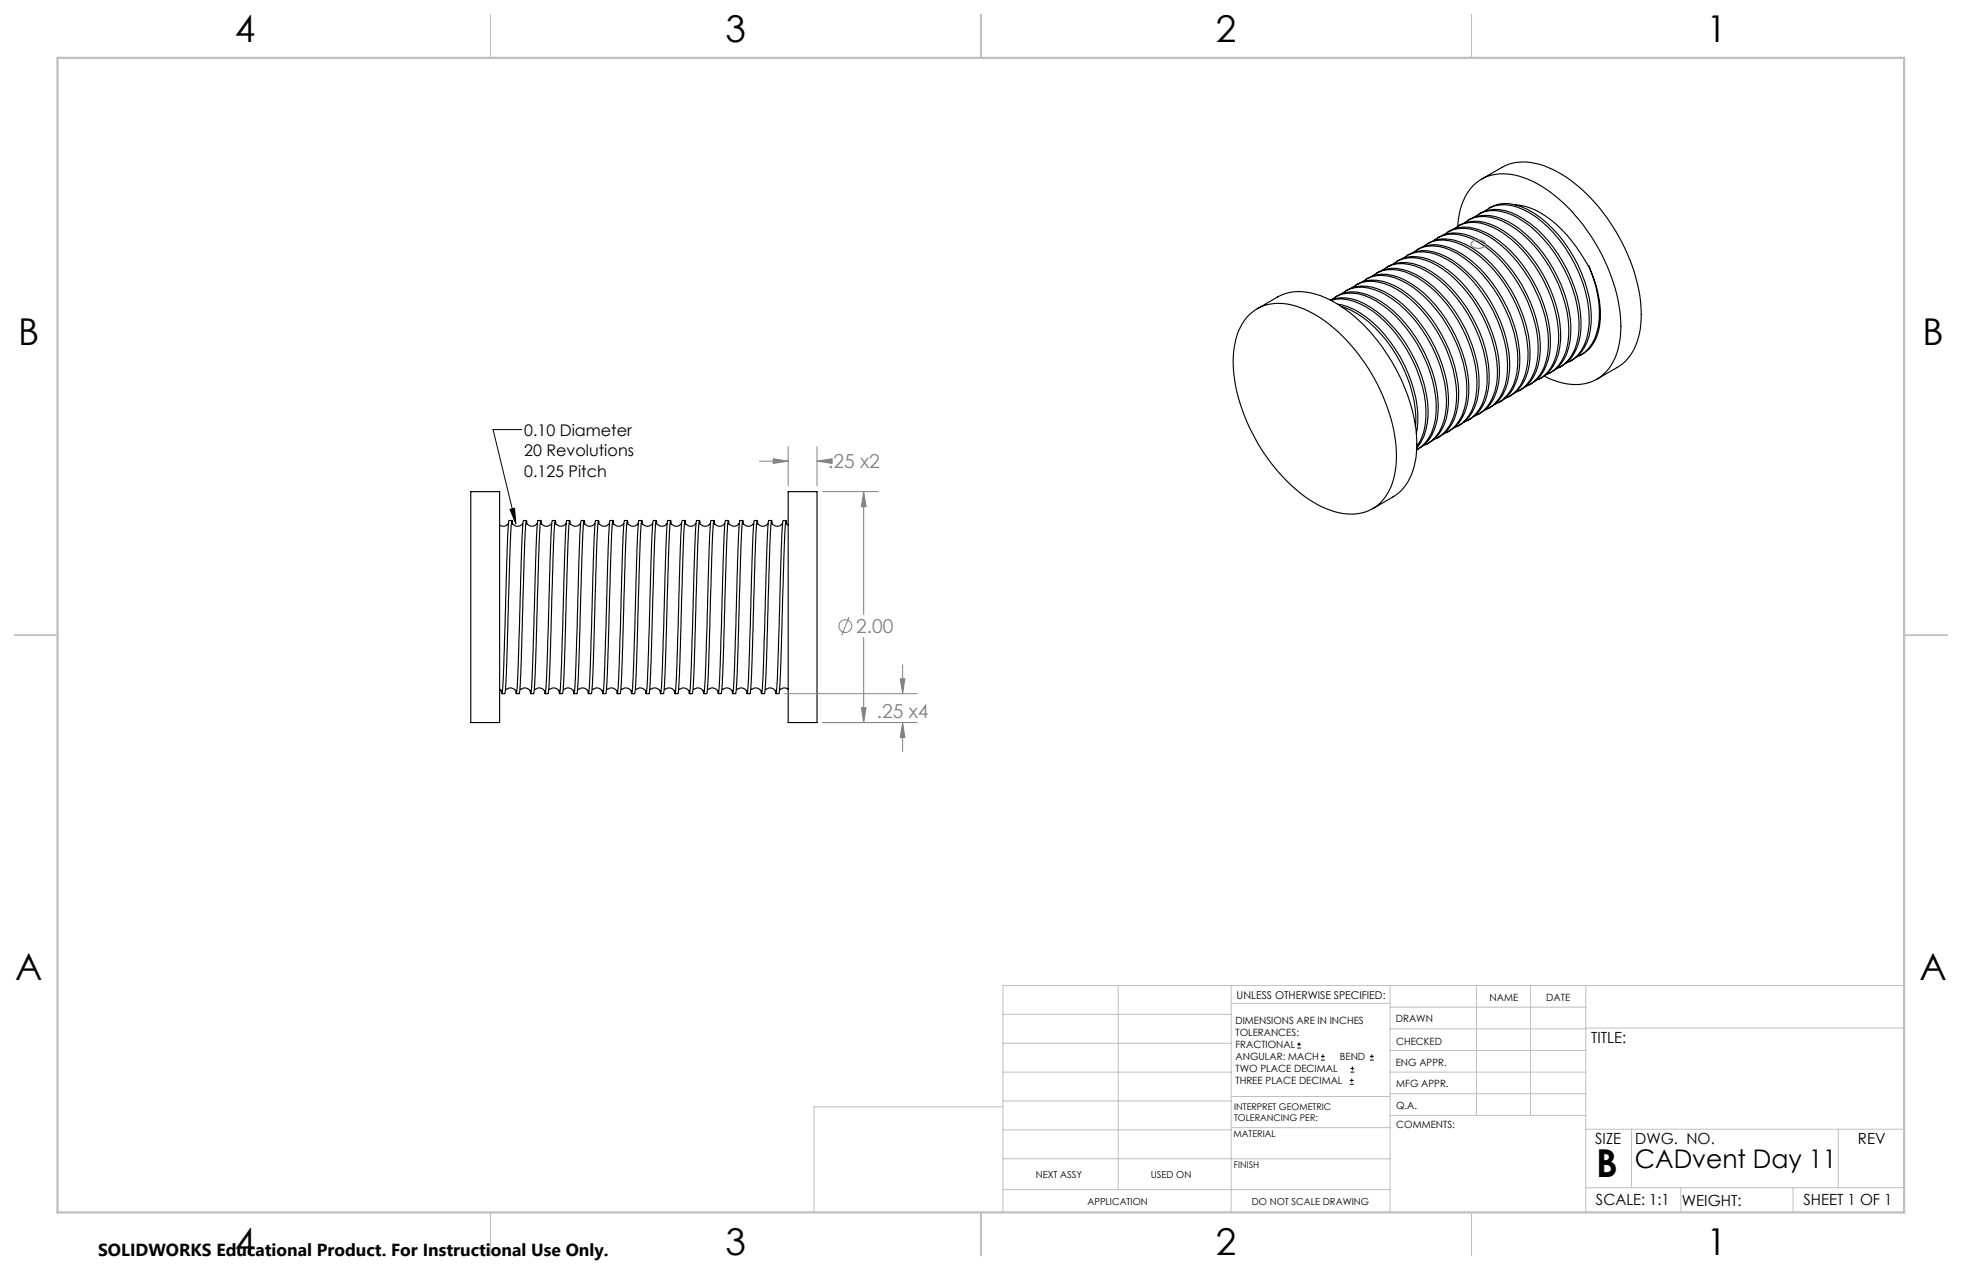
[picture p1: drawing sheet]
<svg xmlns="http://www.w3.org/2000/svg" width="432mm" height="279mm" viewBox="0 0 432 279" stroke-linecap="round" stroke-linejoin="round" font-family="sans-serif">
<g fill="none" stroke="#000" stroke-width=".25">
<path d="M326.1 39.4l4.5-2.6a11.2 11.2 0 0 1 10.3 .1 33.6 33.6 0 0 1 14.9 14.3 34.5 34.5 0 0 1 5.2 21.2 11.2 11.2 0 0 1-5 8.4l-4.5 2.6M303.4 59.9l-.5 .2M303.4 59.9a7.4 7.4 0 0 1 6.7-.2 24.1 24.1 0 0 1 11.5 11 26.7 26.7 0 0 1 3.7 16 8.9 8.9 0 0 1-4.4 7.1M304.3 59.4a6.8 6.8 0 0 1 7.1-.9 22.5 22.5 0 0 1 10.5 8.9 28.6 28.6 0 0 1 5.4 16.9 9.8 9.8 0 0 1-4.3 8.2l-.9 .4M305.2 58.8a8.3 8.3 0 0 1 8.5 .2 28.7 28.7 0 0 1 12.6 15.8 20.4 20.4 0 0 1 .5 13.4 8.1 8.1 0 0 1-3.3 4M306.6 58.1a6.9 6.9 0 0 1 7.1-.9 23.1 23.1 0 0 1 11.6 10.6 26.6 26.6 0 0 1 4.1 16.8 8.7 8.7 0 0 1-5 7M307.4 57.5a8.2 8.2 0 0 1 8.5 .2 28.3 28.3 0 0 1 12.6 15.9 19.7 19.7 0 0 1 .6 13.3 7.7 7.7 0 0 1-3.8 4.3M308.8 56.8a7 7 0 0 1 7.1-.9 23.4 23.4 0 0 1 11.7 10.6 26.3 26.3 0 0 1 4 16.8 8.5 8.5 0 0 1-5 7M310.1 56l-.5 .2M310.1 56a7.4 7.4 0 0 1 6.7-.2 24.5 24.5 0 0 1 11.5 11 26.5 26.5 0 0 1 3.8 16 8.8 8.8 0 0 1-4.1 6.8M311 55.6a7.6 7.6 0 0 1 8.5-.4 27.8 27.8 0 0 1 12.7 15 21.6 21.6 0 0 1 1.3 13.3 7.9 7.9 0 0 1-4.6 5.5M311.9 54.9a7.4 7.4 0 0 1 7.2-.4 25.6 25.6 0 0 1 12.4 12.8 24 24 0 0 1 2.5 15.7 8.3 8.3 0 0 1-4.2 5.6"/>
<path d="M313.3 54.3a6.8 6.8 0 0 1 7.1-1 23 23 0 0 1 11.6 10.6 28 28 0 0 1 4.3 15.3 10 10 0 0 1-4.3 8.1l-.9 .4M314.6 53.4l-.5 .2M314.6 53.4a7.5 7.5 0 0 1 6.7-.2 23.2 23.2 0 0 1 10.5 9.3 27.3 27.3 0 0 1 4.8 17.7 9.1 9.1 0 0 1-4.1 6.8M315.5 53a7 7 0 0 1 7.2-1 22.1 22.1 0 0 1 10.5 8.9 28.6 28.6 0 0 1 5.3 17 9.8 9.8 0 0 1-4.2 8.1l-1 .4M316.8 52.1a8.1 8.1 0 0 1 8.1 .4 29.2 29.2 0 0 1 13.6 19.6 14.8 14.8 0 0 1-1.6 11.8l-.7 .7-1.4 1.1M316.8 52.1l-.4 .2M317.8 51.6a7.6 7.6 0 0 1 8.4-.3 25.8 25.8 0 0 1 11.3 11.8 25.6 25.6 0 0 1 3.1 15 8.7 8.7 0 0 1-5 7M318.6 51a7.4 7.4 0 0 1 7.2-.3 24.1 24.1 0 0 1 11.5 10.9 26.3 26.3 0 0 1 3.8 16 8.6 8.6 0 0 1-4.6 7.1M320 50.4a6.8 6.8 0 0 1 7.1-.9 23 23 0 0 1 11.7 10.5 28 28 0 0 1 4.2 15.3 9.9 9.9 0 0 1-4.2 8.1l-1 .4M320.9 49.8a13 13 0 0 1 4-9.6 10.5 10.5 0 0 1 10.5-1.1 31.5 31.5 0 0 1 14.4 12.4 37.5 37.5 0 0 1 6.9 21.4 12.7 12.7 0 0 1-4.7 10.2 10.7 10.7 0 0 1-9.9 .6l-2.3-1M320.9 49.7a8.2 8.2 0 0 1 8.5 .3 28.4 28.4 0 0 1 12.6 15.8 19.8 19.8 0 0 1 .5 13.3 8 8 0 0 1-3.7 4.3M322.3 49.1a6.8 6.8 0 0 1 7.1-.9 23 23 0 0 1 11.6 10.5 26.5 26.5 0 0 1 4.1 16.9 8.7 8.7 0 0 1-5 6.9"/>
<path d="M323.1 48.4a8.3 8.3 0 0 1 8.6 .2 28.3 28.3 0 0 1 11.9 14.1 22 22 0 0 1 1.6 13.8 8.2 8.2 0 0 1-3.7 5.3M324.5 47.8a6.9 6.9 0 0 1 7.1-1 22.5 22.5 0 0 1 10.6 8.9 28.6 28.6 0 0 1 5.3 17 9.8 9.8 0 0 1-4.2 8.1l-1 .4M325.8 46.9a7.9 7.9 0 0 1 8.1 .5 28 28 0 0 1 12.6 15.8 19.7 19.7 0 0 1 .5 13.4 7.3 7.3 0 0 1-3.3 3.9M325.8 46.9l-.4 .3M326.7 46.5a7.7 7.7 0 0 1 8.5-.4 25.7 25.7 0 0 1 11.3 11.9 25.8 25.8 0 0 1 3 15 8.5 8.5 0 0 1-4.9 6.9M328 45.6l-.4 .3M328.1 45.6a7.4 7.4 0 0 1 6.7-.1 24.1 24.1 0 0 1 11.5 10.9 26.7 26.7 0 0 1 3.7 16 8.9 8.9 0 0 1-4.5 7.1M333.6 45.1a14.6 14.6 0 0 1 8.9 4.2 45.9 45.9 0 0 1 7.2 9.3M349.7 58.6a24.9 24.9 0 0 1 2.1 13.1 8.5 8.5 0 0 1-5 6.9M349.7 58.6a22.3 22.3 0 0 1 2.1 14.2 8 8 0 0 1-4 5.4M274.4 69.8a9.8 9.8 0 0 1 10.7-2.5 30 30 0 0 1 14.6 11.6 38.9 38.9 0 0 1 7.6 21.4 13.9 13.9 0 0 1-4.1 10.9 10.5 10.5 0 0 1-10.5 1 30.6 30.6 0 0 1-13.7-11.3 38.9 38.9 0 0 1-7.6-21.3 15 15 0 0 1 3-9.8zM276.7 67.9l4.5-2.6a11.2 11.2 0 0 1 10.3 .1 34.5 34.5 0 0 1 15.6 15.5 34 34 0 0 1 4.5 20 11.2 11.2 0 0 1-5 8.4l-4.5 2.6"/>
<path d="M292.8 66a8.7 8.7 0 0 1 7.4 .8 28.4 28.4 0 0 1 12.6 15.8 19.7 19.7 0 0 1 .6 13.4l-.6 1.2-1 1.3M292.9 66.1a8.4 8.4 0 0 1 6.4 .8 25.5 25.5 0 0 1 11.3 11.8 25.6 25.6 0 0 1 3 15 9.9 9.9 0 0 1-1.8 4.5M293.1 65.9a7.5 7.5 0 0 1 8.5-.4 27.7 27.7 0 0 1 12.7 15.1 21.6 21.6 0 0 1 1.2 13.3 8.1 8.1 0 0 1-3.8 5.1M293.9 65.3a7.4 7.4 0 0 1 7.2-.4 24.1 24.1 0 0 1 11.5 11 26.4 26.4 0 0 1 3.8 16 8.8 8.8 0 0 1-4.5 7.1M294.4 66.9a17.7 17.7 0 0 1 10.3 6.7 30.1 30.1 0 0 1 7.3 19.3l-.3 2.4M295.2 67.5a20.3 20.3 0 0 1 9.9 7.4 28.4 28.4 0 0 1 6.4 18.9M295.3 64.6a6.8 6.8 0 0 1 7.1-.9 23 23 0 0 1 11.7 10.6 28 28 0 0 1 4.2 15.2 10 10 0 0 1-4.2 8.2l-1 .4M296.6 63.7l-.4 .3M296.7 63.7a8.2 8.2 0 0 1 8 .5 28.4 28.4 0 0 1 12.6 15.8 19.9 19.9 0 0 1 .6 13.4 8.1 8.1 0 0 1-3.8 4.2M297.6 63.3a6.8 6.8 0 0 1 7.1-.9 22.5 22.5 0 0 1 10.5 8.9 28.6 28.6 0 0 1 5.3 17 9.1 9.1 0 0 1-5.1 8.5M298.9 62.5a8.1 8.1 0 0 1 8.1 .4 28.3 28.3 0 0 1 11.9 14 22 22 0 0 1 1.6 13.8 7.9 7.9 0 0 1-3.7 5.4M298.9 62.4l-.5 .3"/>
<path d="M299.8 62a6.9 6.9 0 0 1 7.2-.9 23.5 23.5 0 0 1 11.6 10.6 26.1 26.1 0 0 1 4 16.8 8.7 8.7 0 0 1-5 7M301.1 61.2a7.5 7.5 0 0 1 6.7-.2 25.9 25.9 0 0 1 12.5 12.8 24.1 24.1 0 0 1 2.5 15.7 7.9 7.9 0 0 1-3.8 5.3M301.1 61.1l-.4 .3M302 60.7a7.6 7.6 0 0 1 8.6-.3 27.4 27.4 0 0 1 12.7 15 22 22 0 0 1 1.2 13.3 7.8 7.8 0 0 1-4.6 5.5M316.8 96.1l-.5 .2M319.1 94.8l-.5 .2M323.5 92.2l-.4 .3M328 89.6l-.4 .3M332.5 87l-.4 .3M334.8 85.7l-.5 .3M341.5 81.8l-.5 .3M343.7 80.5l-.4 .3"/>
<path d="M103.6 108.2h6.4v50.8h-6.4zM111.8 115.3v-.1a1.24 1.24 0 0 1-1.8 .3M112 114.5a399.5 399.5 0 0 0-.9 24.9l-.3 9.6-.3 3.6-.2-.7M112 114.5h.7M112.8 115.4l-.1-.9a426.9 426.9 0 0 0-1 27.4l-.4 8.5-.2 2.2M115 115.3v-.1a1.32 1.32 0 0 1-2 .2M115.2 114.5a399.5 399.5 0 0 0-.9 24.9l-.4 9.6-.3 3.6-.1-.7M115.2 114.5h.7M116 115.4l-.1-.9a426.9 426.9 0 0 0-1.1 27.4l-.3 8.5-.2 2.2M118.2 115.3v-.1a1.32 1.32 0 0 1-2 .2h-.1M118.4 114.5a399.5 399.5 0 0 0-1 24.9l-.3 9.6-.3 3.6-.1-.7M118.4 114.5h.6"/>
<path d="M119.2 115.4l-.2-.9a426.9 426.9 0 0 0-1 27.4l-.3 8.5-.3 2.2M121.4 115.3v-.1a1.32 1.32 0 0 1-2.1 .2M121.6 114.5a399.5 399.5 0 0 0-1 24.9l-.3 9.6-.3 3.6-.2-.7M121.6 114.5h.6M122.3 115.4l-.1-.9a426.9 426.9 0 0 0-1 27.4l-.3 8.5-.3 2.2M124.5 115.3v-.1a1.32 1.32 0 0 1-2 .2M124.7 114.5a399.5 399.5 0 0 0-.9 24.9l-.3 9.6-.3 3.6-.2-.7M124.7 114.5h.7M125.5 115.4l-.1-.9a426.9 426.9 0 0 0-1 27.4l-.4 8.5-.2 2.2M127.7 115.3v-.1a1.32 1.32 0 0 1-2 .2M127.9 114.5a399.5 399.5 0 0 0-.9 24.9l-.4 9.6-.3 3.6-.1-.7M127.9 114.5h.7"/>
<path d="M128.7 115.4l-.1-.9a426.9 426.9 0 0 0-1.1 27.4l-.3 8.5-.2 2.2M130.9 115.3v-.1a1.32 1.32 0 0 1-2 .2h-.1M131.1 114.5a399.5 399.5 0 0 0-1 24.9l-.3 9.6-.3 3.6-.1-.7M131.1 114.5h.6M131.9 115.4l-.2-.9a426.9 426.9 0 0 0-1 27.4l-.3 8.5-.3 2.2M134.1 115.3v-.1a1.32 1.32 0 0 1-2.1 .2M134.3 114.5a399.5 399.5 0 0 0-1 24.9l-.3 9.6-.3 3.6-.2-.7M134.3 114.5h.6M135 115.4l-.1-.9a426.9 426.9 0 0 0-1 27.4l-.3 8.5-.3 2.2M137.2 115.3v-.1a1.32 1.32 0 0 1-2 .2M137.4 114.5a399.5 399.5 0 0 0-.9 24.9l-.3 9.6-.3 3.6-.2-.7M137.4 114.5h.7"/>
<path d="M138.2 115.4l-.1-.9a426.9 426.9 0 0 0-1 27.4l-.4 8.5-.2 2.2M140.4 115.3v-.1a1.32 1.32 0 0 1-2 .2M140.6 114.5a399.5 399.5 0 0 0-.9 24.9l-.4 9.6-.3 3.6-.1-.7M140.6 114.5h.7M141.4 115.4l-.1-.9a426.9 426.9 0 0 0-1.1 27.4l-.3 8.5-.2 2.2M143.6 115.3v-.1a1.32 1.32 0 0 1-2 .2h-.1M143.8 114.5a399.5 399.5 0 0 0-1 24.9l-.3 9.6-.3 3.6-.1-.7M143.8 114.5h.6M144.6 115.4l-.2-.9a426.9 426.9 0 0 0-1 27.4l-.3 8.5-.3 2.2M146.8 115.3v-.1a1.32 1.32 0 0 1-2.1 .2M147 114.5a399.5 399.5 0 0 0-1 24.9l-.3 9.6-.3 3.6-.2-.7M147 114.5h.6"/>
<path d="M147.7 115.4l-.1-.9a426.9 426.9 0 0 0-1 27.4l-.3 8.5-.3 2.2M149.9 115.3v-.1a1.32 1.32 0 0 1-2 .2M150.1 114.5a399.5 399.5 0 0 0-.9 24.9l-.3 9.6-.3 3.6-.2-.7M150.1 114.5h.7M150.9 115.4l-.1-.9a426.9 426.9 0 0 0-1 27.4l-.4 8.5-.2 2.2M153.1 115.3v-.1a1.32 1.32 0 0 1-2 .2M153.3 114.5a399.5 399.5 0 0 0-.9 24.9l-.4 9.6-.3 3.6-.1-.7M153.3 114.5h.7M154.1 115.4l-.1-.9a426.9 426.9 0 0 0-1.1 27.4l-.3 8.5-.2 2.2M156.3 115.3v-.1a1.32 1.32 0 0 1-2 .2h-.1M156.5 114.5a399.5 399.5 0 0 0-1 24.9l-.3 9.6-.3 3.6-.1-.7M156.5 114.5h.6"/>
<path d="M157.3 115.4l-.2-.9a426.9 426.9 0 0 0-1 27.4l-.3 8.5-.3 2.2M159.5 115.3v-.1a1.32 1.32 0 0 1-2.1 .2M159.7 114.5a399.5 399.5 0 0 0-1 24.9l-.3 9.6-.3 3.6-.2-.7M159.7 114.5h.6M160.4 115.4l-.1-.9a426.9 426.9 0 0 0-1 27.4l-.3 8.5-.3 2.2M162.6 115.3v-.1a1.32 1.32 0 0 1-2 .2M162.8 114.5a399.5 399.5 0 0 0-.9 24.9l-.3 9.6-.3 3.6-.2-.7M162.8 114.5h.7M163.6 115.4l-.1-.9a426.9 426.9 0 0 0-1 27.4l-.4 8.5-.2 2.2M165.8 115.3v-.1a1.32 1.32 0 0 1-2 .2M166 114.5a399.5 399.5 0 0 0-.9 24.9l-.4 9.6-.3 3.6-.1-.7M166 114.5h.7"/>
<path d="M166.8 115.4l-.1-.9a426.9 426.9 0 0 0-1.1 27.4l-.3 8.5-.2 2.2M169 115.3v-.1a1.32 1.32 0 0 1-2 .2h-.1M169.2 114.5a399.5 399.5 0 0 0-1 24.9l-.3 9.6-.3 3.6-.1-.7M169.2 114.5h.6M170 115.4l-.2-.9a426.9 426.9 0 0 0-1 27.4l-.3 8.5-.3 2.2M172.2 115.3v-.1a1.32 1.32 0 0 1-2.1 .2M172.4 114.5a399.5 399.5 0 0 0-1 24.9l-.3 9.6-.3 3.6-.2-.7M172.4 114.5h.6M173.1 115.4l-.1-.9a426.9 426.9 0 0 0-1 27.4l-.3 8.5-.3 2.2M173.3 115.4l.2 .1M173.5 108.2h6.3v50.8h-6.3zM110 151.6l.2 .3"/>
<path d="M110.5 152.6h.6M111.4 151.6v.1a1.38 1.38 0 0 1 2 .2M113.6 152.6h.7M114.6 151.6v.1a1.38 1.38 0 0 1 2 .2M116.8 152.6h.6M117.8 151.6v.1a1.38 1.38 0 0 1 2 .2M120 152.6h.6M121 151.6v.1a1.38 1.38 0 0 1 1.9 .2M123.2 152.6h.6M124.1 151.6v.1a1.38 1.38 0 0 1 2 .2M126.3 152.6h.7M127.3 151.6v.1a1.38 1.38 0 0 1 2 .2"/>
<path d="M129.5 152.6h.6M130.5 151.6v.1a1.38 1.38 0 0 1 2 .2M132.7 152.6h.6M133.7 151.6v.1a1.38 1.38 0 0 1 1.9 .2M135.9 152.6h.6M136.8 151.6v.1a1.38 1.38 0 0 1 2 .2M139 152.6h.7M140 151.6v.1a1.38 1.38 0 0 1 2 .2M142.2 152.6h.6M143.2 151.6v.1a1.38 1.38 0 0 1 2 .2M145.4 152.6h.6M146.4 151.6v.1a1.38 1.38 0 0 1 1.9 .2"/>
<path d="M148.6 152.6h.6M149.5 151.6v.1a1.38 1.38 0 0 1 2 .2M151.7 152.6h.7M152.7 151.6v.1a1.38 1.38 0 0 1 2 .2M154.9 152.6h.6M155.9 151.6v.1a1.38 1.38 0 0 1 2 .2M158.1 152.6h.6M159.1 151.6v.1a1.38 1.38 0 0 1 1.9 .2M161.3 152.6h.6M162.2 151.6v.1a1.38 1.38 0 0 1 2 .2M164.4 152.6h.7M165.4 151.6v.1a1.38 1.38 0 0 1 2 .2"/>
<path d="M167.6 152.6h.6M168.6 151.6v.1a1.38 1.38 0 0 1 2 .2M170.8 152.6h.6M171.8 151.6v.1a1.38 1.38 0 0 1 1.7-.1"/>
</g>
<g fill="none" stroke="#808080" stroke-width=".22">
<path d="M173.5 98.3v8.6M179.8 98.3v8.6M167.1 101.5h6.4M170.2 100.9l3.3 .6-3.3 .5zM179.8 101.5l3.3-.6v1.1zM179.8 101.5h1.2M181.1 108.2h12.2M190.1 108.2l.5 3.3h-1zM190.1 108.2v27M186.9 135.7l-1.7 4.1M172.7 152.6h29.1M181.1 159h20.7"/>
<path d="M189.6 155.7h1l-.5 3.3zM190.1 140.3v18.7M198.1 149.3h1l-.5 3.3zM198.6 159l.5 3.3h-1zM198.6 146.3v6.3M198.6 159v6.3"/>
<circle cx="186" cy="137.7" r="1.42"/>
</g>
<g fill="none" stroke="#000" stroke-width=".22">
<path d="M114.9 94.5h-6.4l5 20.7M112.3 112.1l.9-.3 .3 3.4zM285.5 230.6h.8M285.5 229.7h.8M285.9 229.3v.9M290.7 233.2h.8M290.7 232.4h.8M291.1 232v.8M297.1 238.5h.8M297.1 237.7h.8M297.2 235.9h.9M297.2 235.1h.9"/>
<path d="M297.5 237.3v.8M297.6 234.6v.9M301.5 233.2h.8M301.5 232.4h.8M301.9 232v.8"/>
</g>
<path d="M323.9 53.3a2.04 2.04 0 0 1 3 .3 1.54 1.54 0 0 1-2.2 .9l-.8-.3-.2-.5z" fill="none" stroke="#808080" stroke-width=".25"/>
<g fill="none" stroke="#c0c0c0" stroke-width=".22">
<path d="M246.1 216.8v44.9M271 216.8v49.9M305.9 216.8v49.9M324.9 216.8v28.6M336.8 216.8v28.6M349 216.8v49.9M419.1 216.8h-198.4v49.9M220.7 235.9h50.3M220.7 229.5h50.3M220.7 223.2h50.3M271 220.7h34.9M305.9 231.1h43.1"/>
<path d="M305.9 226.3h43.1M305.9 221.6h43.1M305.9 235.9h43.1M349 226.2h70.1M220.7 248.6h50.3M220.7 242.2h50.3M220.7 254.9h50.3M220.7 243.5h-41.6v23.2M271 255h34.9M271 248.1h35M271 241.2h35M305.9 240.6h43.1"/>
<path d="M306 245.4h43M349 248.4h70.1M359.1 248.4v12.9M404.6 248.4v12.9M220.7 261.7h85.2M349 261.3h70.1M369.9 261.3v5.4M394.6 261.3v5.4"/>
</g>
<path d="M108 3.2v9.5M215.9 3.2v9.5M323.8 3.2v9.5M3.1 139.7h9.6M419.1 139.7h9.5M108 266.7v9.6M215.9 266.7v9.6M323.8 266.7v9.6" fill="none" stroke="#c0c0c0" stroke-width=".25"/>
<path d="M12.7 12.7h406.4v254h-406.4z" fill="none" stroke="#c0c0c0" stroke-width=".5"/>
<path d="M190.1 108.2l.5 3.3h-1zM189.6 155.7h1l-.5 3.3zM179.8 101.5l3.3-.6v1.1zM170.2 100.9l3.3 .6-3.3 .5zM198.1 149.3h1l-.5 3.3zM198.6 159l.5 3.3h-1z" fill="#808080"/>
<path d="M112.3 112.1l.9-.3 .3 3.4z" fill="#000"/>
<text font-size="8.5" x="351.3" y="259">B</text>
<g font-size="8.1">
<text x="51.7" y="9.3">4</text>
<text x="159.7" y="9.3">3</text>
<text x="267.6" y="9.3">2</text>
<text x="375.6" y="9.3">1</text>
<text x="4" y="76">B</text>
<text x="423.1" y="76">B</text>
<text x="3.3" y="215.7">A</text>
<text x="422.4" y="215.7">A</text>
<text x="51.7" y="276">4</text>
<text x="159.7" y="276">3</text>
<text x="267.6" y="276">2</text>
<text x="375.6" y="276">1</text>
</g>
<text font-size="5.6" x="359.8" y="257">CADvent Day 11</text>
<g font-size="4.2" fill="#808080">
<text x="182.2" y="103">.25 x2</text>
<text x="188.4" y="139.3">2.00</text>
<text x="192.9" y="157.9">.25 x4</text>
</g>
<text font-size="3.8" x="21.6" y="276.3">SOLIDWORKS Educational Product. For Instructional Use Only.</text>
<g font-size="3.5">
<text x="115.4" y="95.9">0.10 Diameter</text>
<text x="115.4" y="100.4">20 Revolutions</text>
<text x="115.4" y="105">0.125 Pitch</text>
</g>
<g font-size="3.4">
<text x="350.2" y="229.5">TITLE:</text>
<text x="351.1" y="251.6">SIZE</text>
<text x="359.9" y="251.6">DWG. NO.</text>
<text x="408.9" y="251.7">REV</text>
<text x="351.2" y="265.2">SCALE: 1:1</text>
<text x="370.1" y="265.3">WEIGHT:</text>
<text x="396.9" y="265.2">SHEET 1 OF 1</text>
</g>
<text font-size="2.4" x="272.2" y="219.7">UNLESS OTHERWISE SPECIFIED:</text>
<g font-size="2.2">
<text x="327.8" y="220.1">NAME</text>
<text x="340.3" y="220.2">DATE</text>
<text x="271.9" y="225.3">DIMENSIONS ARE IN INCHES</text>
<text x="271.9" y="227.9">TOLERANCES:</text>
<text x="307.2" y="224.9">DRAWN</text>
<text x="271.9" y="230.6">FRACTIONAL</text>
<text x="271.9" y="233.2">ANGULAR: MACH</text>
<text x="294.9" y="233.2">BEND</text>
<text x="307.3" y="229.8">CHECKED</text>
<text x="271.9" y="235.9">TWO PLACE DECIMAL</text>
<text x="271.9" y="238.5">THREE PLACE DECIMAL</text>
<text x="307.2" y="234.5">ENG APPR.</text>
<text x="307.3" y="239.2">MFG APPR.</text>
<text x="307.3" y="243.9">Q.A.</text>
<text x="307.3" y="248.1">COMMENTS:</text>
</g>
<g font-size="2.1">
<text x="227.9" y="259.2">NEXT ASSY</text>
<text x="253.3" y="259.2">USED ON</text>
<text x="239.3" y="265">APPLICATION</text>
<text x="275.5" y="265.1">DO NOT SCALE DRAWING</text>
</g>
<g font-size="2">
<text x="271.6" y="244.1">INTERPRET GEOMETRIC</text>
<text x="271.5" y="250.2">MATERIAL</text>
<text x="271.6" y="246.6">TOLERANCING PER:</text>
<text x="271.5" y="257">FINISH</text>
</g>
</svg>
